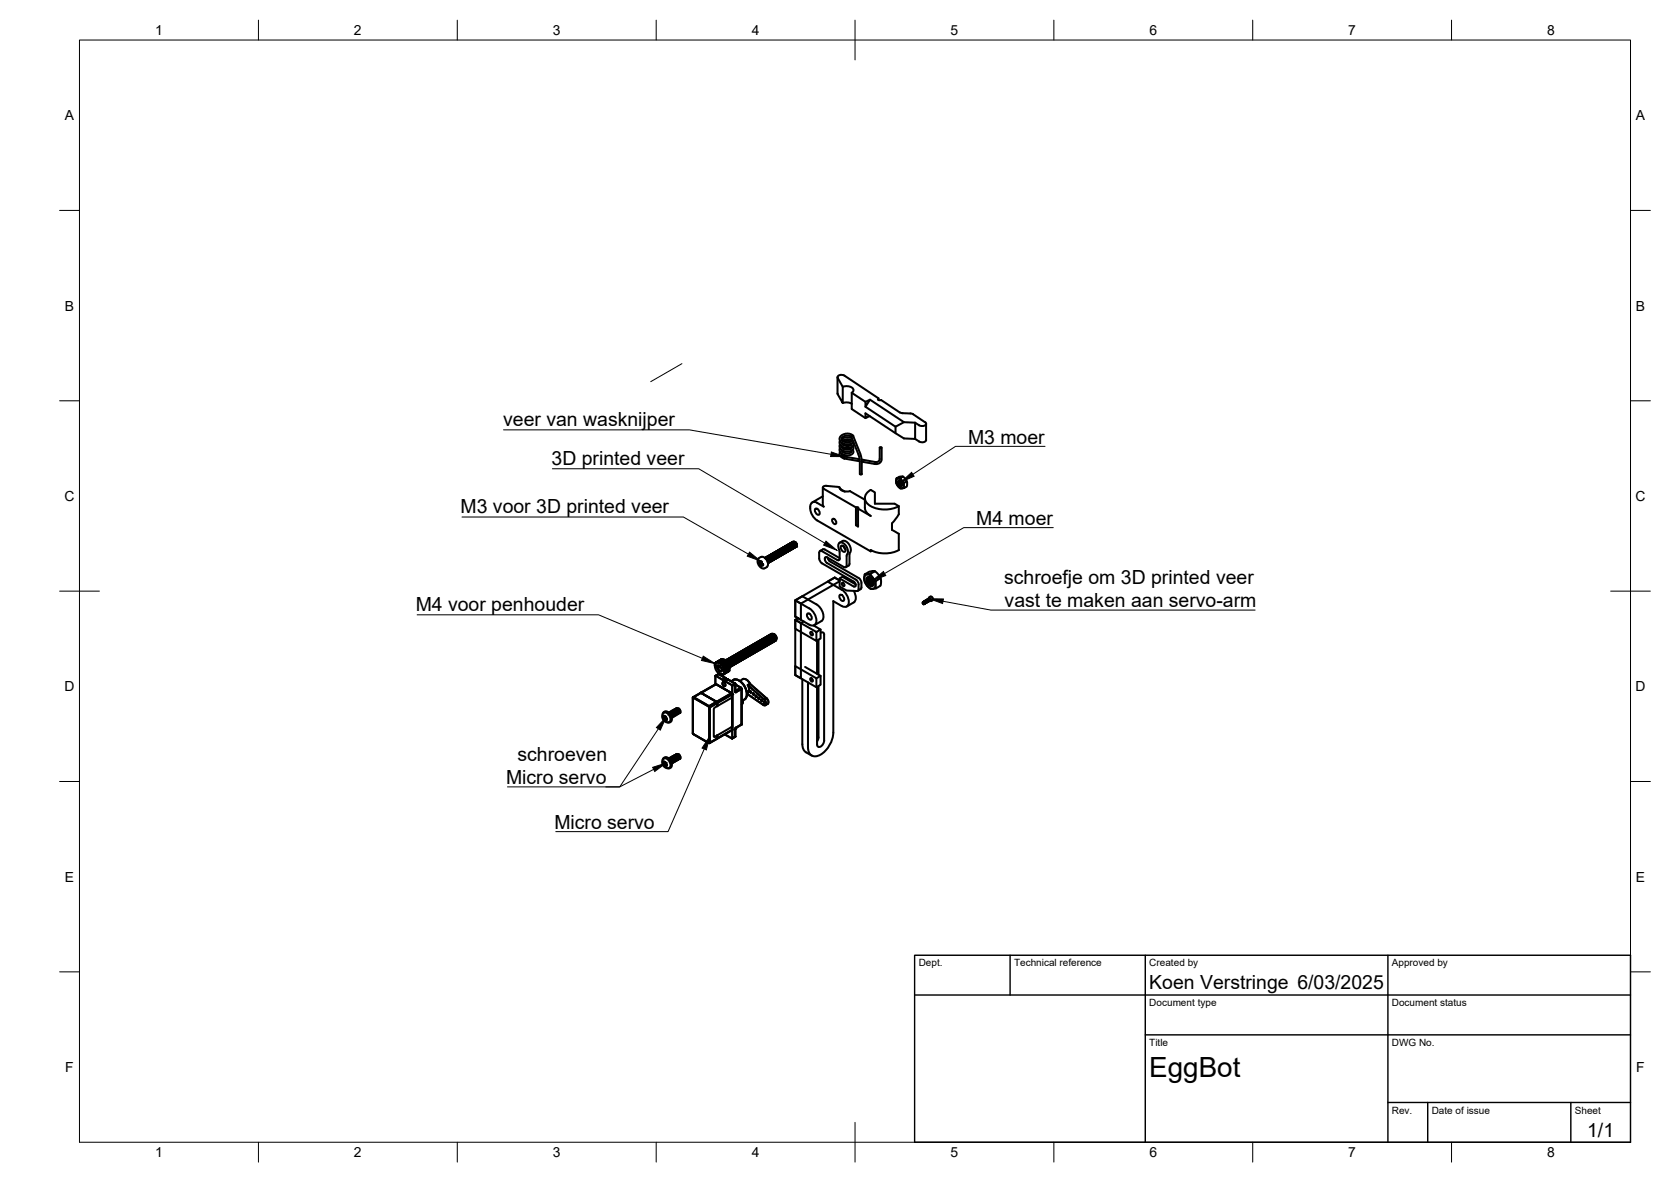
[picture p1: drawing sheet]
<svg xmlns="http://www.w3.org/2000/svg" width="420mm" height="297mm" viewBox="0 0 420 297" stroke-linecap="round" stroke-linejoin="round" font-family="sans-serif">
<!-- layer: Visible -->
<g fill="none" stroke="#000" stroke-width=".51">
<path d="M210.6 94.8v4.2l1.3 2.3v-4.1M211.9 97.2l-1.3-2.2a1.02 1.02 0 0 1 1.8-.6l8.5 5.7v.4M211.9 97.2l1.4-.1a.93 .93 0 0 1 1.1 .4 .93 .93 0 0 1-.2 1.2M214.2 98.7l3.4 2.3 1.2-.6 8.5 5.7 2.8 .1 1 .7M214.2 98.7v4.1l3.4 2.3M211.2 113.5l-.1 .6 .2 .5 1 .6M211.2 112.6a1.62 1.62 0 0 0 2.1 1.8l.7-.1 .5-.4 .1-.5-.2-.3M211.2 111.7a1.6 1.6 0 0 0 2.1 1.8l.6-.1 .6-.4 .1-.5-.2-.4M211.2 110.8a1.68 1.68 0 0 0 2.3 1.8l1-.5 .1-.5-.2-.4M211.6 111.2l.2 .5 1.1 .4 1.1-.2 .1-.2-.1-.2M211.6 114l.1 .3 .7 .5 3.7 .6M211.6 112.1l.3 .6 1 .3 1-.2 .2-.2-.1-.2"/>
<path d="M211.6 113.1l.2 .4 1.1 .4 1.1-.2 .1-.2-.1-.1M211.6 111.2v.1M211.9 101.3l1-.2 1.3 .4M212.1 111.5l-.3 .2M212.1 112.4l-.3 .2M212.1 113.4l-.3 .1M212.1 112.8l.8-.2 1.1 .2M212.1 111l.9-.2 1 .2M212.3 115.2l3.9 .7M212.3 115.2v-.4v.4M214 111.9l-1.1-.2-.8 .2M214.1 109.8l-.6-.3h-.8l-.7 .2-.4 .5 .1 .4 .5 .4 .7 .2 1-.2 .2-.3-.7-.3h-.7l-.9 .4"/>
<path d="M214.2 110.2l-1.3-.3-1.3 .4M214.5 111l-.5 .5-1.4 .1-1.1-.4-.3-.4-.1-.6 .5-.8 1-.4h1.1l.8 .6-.3-.1-.1 .3 2 5.2 .1 4.1M214.5 109.6l2.1 5.5 .1 4-.2 .2-.3-.2M217.6 102.2l7.6 5 2.1-1.1M218.7 104.5l-1.1 .6v-1.2l9.7 6.3 2.8 .1v-4.1M218.8 100.4l-1.2 1.8v-1.2M220.9 100.1l-.1 .1v.3h.7M221.2 112.5v2.9l-.3 .5-.7 .2-3.6-.6M221.3 112.4l.4 .1-.4 .1zM221.6 100.5l4.8 3.2 3.2 .4M221.7 112.5v3l-.6 .9-1 .2-3.4-.6M225.2 107.2v1.7"/>
<path d="M227 119.7l-.9 .1-.7 .4 1-.1M229.6 104.1l3 2M230.1 110.3l1 .6M232.6 106.1l.3 .4a1.25 1.25 0 0 1-1.8 .4M232.9 106.5v4.1M232.9 110.6a1.21 1.21 0 0 1-1.8 .4M192.8 139.9h.4l.5 .6 .1 .4-.1 .3M192.8 139.9h.1M192.9 139.9l.3-.1 .6 .4 .2 .7-.3 .2M193 139.8h.4l.4 .4 .2 .5-.1 .4M193.1 139.8l.4-.1 .4 .3 .2 .6-.2 .4M193.2 139.7h.1"/>
<path d="M193.2 139.7h.3l.5 .4 .2 .4-.2 .5M193.3 139.7l.4-.1 .5 .4 .1 .6-.2 .3M193.4 139.6h.1M193.4 139.6l.4 .1 .4 .5 .2 .4-.2 .3M193.5 139.6l.4-.1 .4 .4 .2 .5-.2 .4M193.5 139.5h.5l.3 .4 .2 .5-.1 .4M193.6 139.5l.4-.1 .4 .3 .3 .6-.2 .4M193.7 139.4h.4l.4 .4 .2 .4-.1 .5M193.8 139.4l.4-.1 .5 .5 .2 .5-.3 .3M193.9 140l.2 .4M193.9 139.3h.3l.4 .2 .3 .6-.2 .5M194 139.3l.4-.1 .4 .3 .2 .6-.2 .4"/>
<path d="M194 139.9l.3 .4M194.1 139.2h.1M194.1 139.2h.3l.4 .3 .3 .6-.2 .4M194.2 139.2l.3-.1 .5 .3 .2 .5-.2 .5M194.2 139.7l.3 .5M194.2 139.1h.1M194.2 139.1l.5 .1 .4 .4 .1 .6-.1 .2M194.3 139.1l.5-.1 .4 .4 .2 .6-.2 .3M194.4 139.6l.2 .5M194.4 139h.4l.4 .3 .2 .6-.1 .4M194.5 139l.5-.1 .3 .4 .3 .4-.3 .5M194.6 139.5l.2 .5"/>
<path d="M194.6 138.9h.4l.4 .3 .2 .6-.1 .4M194.6 138.9h.1M194.7 138.9l.3-.1 .5 .3 .2 .5-.2 .5M194.7 139.5l.3 .4M194.8 138.8h.4l.4 .5 .1 .3-.1 .4M194.9 138.8l.3-.1 .5 .4 .2 .6-.2 .3M194.9 139.3l.3 .5M194.9 138.7h.4l.5 .5 .1 .5-.1 .3M195.1 138.7l.3-.1 .5 .3 .2 .5-.2 .5M195.1 139.2l.3 .5M195.1 138.6h.1M195.1 138.6h.5l.4 .5 .1 .5-.1 .3"/>
<path d="M195.2 138.6l.4-.1 .4 .3 .3 .5-.1 .4-.2 .1M195.3 139.1l.2 .5M195.3 138.5h.1M195.3 138.5h.5l.4 .5 .1 .5-.1 .2M195.4 138.5l.5-.1 .4 .4 .1 .6-.2 .3M195.5 139l.2 .5M195.5 138.4h.4l.4 .3 .2 .5-.2 .5M195.5 138.4h.1M195.6 138.4l.3-.1 .5 .3 .2 .5-.2 .5M195.6 138.9l.3 .5M195.6 138.3h.5l.4 .4 .1 .5-.1 .3M195.7 138.3l.5-.1 .3 .3 .3 .6-.2 .4"/>
<path d="M195.8 138.8l.3 .5M195.8 138.2h.3l.4 .2 .3 .7-.1 .3M195.9 138.2l.3-.1 .6 .4 .2 .7-.3 .2M196 138.7l.2 .5M196 138.1h.1M196 138.1h.4l.4 .4 .2 .4-.2 .4M196.1 138.1l.4-.1 .4 .3 .2 .5-.2 .5M196.1 139.7h.1M196.2 138.6l.2 .5M196.2 138h.1M196.2 138h.4l.4 .4 .2 .4-.2 .4M196.3 138l.4-.1 .5 .4 .1 .6-.2 .3"/>
<path d="M196.3 138.5l.3 .5M196.4 137.9h.1M196.4 137.9h.4l.5 .5 .1 .5-.2 .2M196.5 137.8h.4l.4 .3 .2 .5-.2 .5M196.5 138.4l.3 .5M196.5 139.5v.1M196.5 137.8h.5l.3 .3 .2 .5-.1 .4M196.6 137.7h.4l.4 .3 .3 .5-.2 .5M196.7 138.3l.3 .5M196.7 139.4v.1M196.7 137.7h.4l.4 .4 .2 .4-.1 .4M196.8 137.7l.4-.1 .5 .4 .2 .6-.3 .3"/>
<path d="M196.9 138.2l.2 .5M196.9 137.6h.4l.5 .5 .1 .4-.2 .3M197 137.5h.4l.4 .3 .2 .6-.2 .4M197 138.1l.3 .5M197.1 137.5h.1M197.1 137.5h.4l.4 .4 .2 .4-.2 .4M197.2 137.4h.3l.5 .3 .2 .5-.2 .5M197.2 139.1h.1M197.2 138l.3 .5M197.2 137.4h.1M197.3 137.4l.2-.1 .5 .4 .2 .5-.1 .4M197.3 137.3h.5l.4 .4 .2 .6-.2 .3"/>
<path d="M197.4 137.9l.3 .5M197.4 139v.1M197.4 137.3l.6 .1 .3 .4 .1 .5-.1 .2M197.4 137.3h.1M197.5 137.2h.5l.4 .3 .2 .5-.2 .5M197.6 137.8l.2 .5M197.6 138.9h-.1M197.6 137.2h.4l.4 .3 .2 .5-.1 .4M197.7 137.1l.3-.1 .5 .4 .2 .5-.2 .5M197.7 137.7l.3 .5M197.8 137.1l.3-.1 .4 .3 .3 .6-.2 .4M197.9 137l.3-.1 .5 .5 .2 .6-.2 .2"/>
<path d="M197.9 137.6l.3 .5M198 137h.4l.4 .5 .1 .5-.1 .2M198 137h.1M198.1 136.9l.3-.1 .5 .4 .2 .5-.2 .5M198.1 138.6h.1M198.1 137.5l.3 .5M198.1 136.9h.1M198.1 136.9h.5l.4 .4 .1 .6-.1 .2M198.2 136.8l.4-.1 .4 .3 .3 .7-.2 .4M198.3 137.4l.2 .5M198.3 138.5h-.1M198.3 136.8h.1"/>
<path d="M198.3 136.8h.5l.4 .5 .1 .4-.1 .3M198.4 136.7h.5l.4 .4 .2 .6-.3 .3M198.5 137.3l.2 .5M198.5 138.4h-.1M198.5 136.7h.4l.4 .3 .2 .5-.2 .4M198.6 136.6l.3-.1 .5 .3 .2 .6-.2 .4M198.6 137.2l.3 .5M198.6 136.6h.5l.4 .4 .1 .4-.1 .4M198.8 136.5l.4-.1 .3 .3 .3 .7-.2 .3M198.8 137.1l.3 .4M198.8 136.5h.4l.5 .5 .1 .4-.1 .3M198.9 136.4l.3-.1 .6 .4 .2 .7-.3 .2"/>
<path d="M199 137l.2 .4M199 136.4h.1M199 136.4l.4-.1 .4 .5 .2 .4-.1 .4M199.1 136.3l.4-.1 .4 .4 .3 .5-.3 .4M199.1 138h.1M199.2 136.9l.2 .5M199.2 136.3h.1M199.2 136.3h.4l.3 .2 .3 .5-.2 .5M199.3 136.2l.3-.1 .4 .3 .3 .7-.1 .3M199.3 136.8l.3 .5M199.3 137.9h.1M199.4 136.2h.1"/>
<path d="M199.5 136.7l.3 .4M199.6 136.1l.5 .3 .3 .7-.4-.8-.6-.1M199.7 136.6l.3 .4M199.9 136.5l.2 .4M199.9 136.2l.5 .7M200 137.5h.1M200 136.4l.3 .4M200.2 137.4h-.1M200.4 136.9v.1M200.4 137.1l-.2 .3M205.1 127.8a1.02 1.02 0 0 1 .8 1.5 1.02 1.02 0 0 1-.8-1.5zM205.5 126.4l1.6 .9"/>
<path d="M205.5 126.4a1.15 1.15 0 0 0-1.4 0 1.15 1.15 0 0 0-.4 1.3 3.9 3.9 0 0 0 1.8 3.1l13.4 7.8 .3-.2M206.2 138.5l1-.5 3.9 2.3M206.7 138.5l3.9 2.3h.3l.2-.4M206.7 138.5l-.3-.1-.4 .2a3.9 3.9 0 0 0 .2 2.4l.5 .6 8 4.6 .3 .3a.58 .58 0 0 1-.1 1l-3.8-2.1M206.9 122.5v4.5l.2 .3M206.9 124.7l-2.7 1.6M209.3 130.5a.76 .76 0 0 1 .8 .3 .76 .76 0 0 1-.1 .9l-.6-.4zM211.1 122.6l-.3-.2-3-.3-.6 .1-.3 .3 .2 .3 8.1 4.7v4.5l.6 .3v-4.5M211.1 136.4l.7-.4a2.1 2.1 0 0 1 2.1 2.6l-.3 .7v2.6l-.9 .6M211.1 138.7v1.7M211.1 122.5a1.92 1.92 0 0 0 2.6 .9M211.1 138.7l-.1-.6a1 1 0 0 1-.3-1.2 1 1 0 0 1 1.1-.5 2.33 2.33 0 0 1 1.1 3.3"/>
<path d="M211.2 122.8l1.2 .7M211.6 137.1a1.02 1.02 0 0 1 .8 1.6 1.02 1.02 0 0 1-.8-1.6zM212.1 137.2l.5 .9M212.9 139.7v2.4M213.7 123.4l3.8 2.2M215.2 127.5h.5v.3M215.2 132h.5M217.5 125.2v2.4a2.42 2.42 0 0 0 1.4 2.1l-3.1-1.9M225.4 120.2l-.1 1 .4 .9a1.13 1.13 0 0 0 1.6 .5l.7-.3v-1.3M225.4 120.4a1.16 1.16 0 0 1 1.7 1 .8 .8 0 0 1-.1 1.3 .8 .8 0 0 1-1.2-.5l-.5-1zM225.8 120.9a.79 .79 0 0 1 .9 .4 .79 .79 0 0 1-.1 .9l-.7-.5zM225.9 121.3l.5 .8"/>
<path d="M226 127.2a7.5 7.5 0 0 1-7.7-.5 2.07 2.07 0 0 1 .6-3.6l1.1 .6v2.9h4.9l1.1 .6a3.5 3.5 0 0 1-.8 3.2l-.9 1.1v1.7l1.7 .9v4.1a7.8 7.8 0 0 1-7.1 0v.4M226.1 120.8l.2 .1M226.1 121.3l.3 .5M226.2 120.9l-.1 .3 .2 .5a.28 .28 0 0 0 .2 .2 .28 .28 0 0 0 .3-.1l-.1 .3h-.3l-.5-.8a.3 .3 0 0 1 .1-.3 .3 .3 0 0 1 .3-.1M226.2 120.9l-.1 .3 .2 .4 .4 .3M226.3 120.9l.1 .6 .4 .3-.4-.3zM226.3 121.2l.3 .5M226.4 120.1l.6-.4 1 1.3-.7 .4zM226.4 121l.4 .7-.3-.7M226.5 121.1l.2 .5M227.3 121.4v1.2M190.9 141.5l.2 .1"/>
<path d="M191 141.3h.1M191 141.6l.1 .1M191.1 141.3l-.2-.1v.3M191.1 141.3h.1M191.1 141.6l.1 .1M191.2 141.3l.3-.1-.6 .3M191.2 141.7v.1M191.2 141.8v.3M191.2 141.3h.1M191.2 141.2h.1M191.2 141.2v.1M191.2 142.1l.3 .2"/>
<path d="M191.5 142.1v.2M191.5 141.4h.1M191.5 142.1h.1M191.5 141.4l.4 .4M191.5 141.1v.3M191.5 142l.3-.3-.6 .4M191.5 141.1l-.3-.1v.2M191.5 142v.1M191.6 142h.1M191.6 142h-.1M191.7 142l.2 .1M191.9 141.8v.3"/>
<path d="M192.3 140.2h.4l.4 .4 .2 .6-.1 .3-.1-.9zM192.4 140.2h.4l.5 .4 .1 .6-.2 .2M192.5 140.2h.4l.4 .3 .2 .5-.2 .4M192.5 140.3l.4 .4 .2 .7-.1-.5-.5-.5M192.6 140.1l.4-.1 .4 .4 .2 .5-.2 .4M192.7 140h.4l.4 .5 .1 .6-.1 .2M192.7 140h-.1M192.7 140l.4-.1 .4 .3 .3 .7-.2 .3M192.8 140.6l.3 .4M192.9 142.4l.2-.9-.5-1-.9-.6-.8 .3-.4 .7 .2 .9 .8 .9 .6 .2M192.9 142.4l-.8 .4M192.9 159.9h.5l.6 .5 .2 .6-.2 .6"/>
<path d="M192.9 159.9h.1M193 140.5l.2 .4M193 159.9l.6-.1 .6 .5 .2 .9-.3 .3M193.1 140.4l.3 .4M193.1 159.8h.5l.6 .4 .3 .7-.2 .5M193.3 159.7l.5-.1 .6 .5 .3 .9-.3 .3M193.3 140.3l.3 .4M193.4 159.6h.1M193.4 159.6h.5l.5 .5 .3 .7-.2 .5M193.5 140.2l.3 .4M193.5 159.6l.5-.1 .7 .5 .2 .9-.3 .3M193.6 159.5h.6l.5 .5 .3 .6-.2 .5"/>
<path d="M193.7 140.1l.3 .4M193.7 141.2h.1M193.8 159.4l.5-.1 .7 .6 .2 .7-.3 .4M193.9 141.1h-.1M193.9 159.3h.4l.6 .4 .3 .8-.2 .5M194.2 140.9h.1M194.2 159.3l.7 .3 .3 1M194.3 159.9l.4 .6M194.6 159.8l.3 .6M194.6 140.7h-.1M194.6 159.3l.5 .5 .2 .5M194.7 140.6h.1"/>
<path d="M194.8 159.6l.4 .7M194.9 140.5h.1M195.2 140.3h.1M195.5 140.2h-.1M195.6 140v.1M200 155.8l1.4 .8v13.9l-1.4-.8v-13.9l.7-.5zM200 155.8l5.3 3v2.3l-5.3-3.1zM202.1 156.2l-.7 .4M203.1 154.2a1.02 1.02 0 0 1 .8 1.5 1.02 1.02 0 0 1-.8-1.5zM203.5 152.9l-3.5-2v4l3.5 2.1M203.5 152.9a3.4 3.4 0 0 1 1.5 4 1.09 1.09 0 0 1-1.5 .1M203.8 158.9l.4 .1 .2 .6-.5-.1z"/>
<path d="M204.6 157.2l1.7 1-1 .6M206.3 158.2v2.3l-1 .6M206.3 159l.7-.1 .2 .6v26.6l-.3 1a.86 .86 0 0 1-1.4 .4l-.1-14.9M206.5 156.1l-1.7 1M207.9 141.5l7.3 4.1 .5 .6 .2 .7M207.9 141.5l-.5-.9 .1-.5 .2-.1 4.5 2.5h.5l.2-.4M208.1 140.1l.2 .6 .4 .4 7.5 4.4a2.44 2.44 0 0 1 .4 2.3l-.2 .3M209.9 145.1l-9.9 5.8v4l1.4 .9v-4.1l-1.4-.8 1.7-1.1 3.6 2.1a3.4 3.4 0 0 1 1.5 4l-.3 .2M209.9 145.1l-1.8 1.1 3.5 2M209.9 145.1l1.2 .8M211.1 146.1l-9.7 5.6M211.2 149.5a1.02 1.02 0 0 1 .9 1.5 1.02 1.02 0 0 1-.9-1.5z"/>
<path d="M211.7 148.2a3.4 3.4 0 0 1 1.5 4 1.12 1.12 0 0 1-1.6 .1l-2.1-1.2v33a6.4 6.4 0 0 1-4.4 6 1.88 1.88 0 0 1-1.9-2.3v-16.3M211.7 146.5l.5 .1 .1 .7-.5-.2zM214.7 148.5a2.37 2.37 0 0 1 0 2.9l-1.8 1M215.1 146.9l-3.3-2-.7 .5v2l1.8 1 2.6 .1 .4-.2v-.3M215.9 146.9v1.1M216.4 148.1l-.7 .4M217.4 144.3l1.3-.7 1.3-.1-1.2 .7zM217.4 144.3v1.7l.7 1.3 .7 .7 1.5-.1M217.5 144.6a1.25 1.25 0 0 1 1.9 .5 2.08 2.08 0 0 1 .3 2.8 2.25 2.25 0 0 1-2.4-2.2zM218 145.7l.4 1 .6 .5M218.1 145a1.48 1.48 0 0 1 1.3 2.3 1.48 1.48 0 0 1-1.3-2.3zM218.4 145.9l.4 .8"/>
<path d="M218.7 145.8l.4 .7M218.7 145.1l.1 1 .7 .7M218.8 145.2l-.4-.1-.3 .3 .1 1 .9 .8 .4-.1 .1-.4M218.9 145.3l.2 .8 .5 .5-.1 .2M218.9 145.3l.3 .9 .4 .3-.1 .3M219 145.6l.4 .8M219.4 145.8v.1M219.5 146.8l-.3 .1-.6-.4-.3-.7 .2-.7-.1 .6 .2 .7 .4 .4 .4 .1M220 143.5l.7 .7 .7 1.1-1.1 .7-.8-.7-.7-1.1M221.4 145.3l.2 .9-.2 1-1.1 .7-.2-.7 .2-1.2M232.1 151.3l.4 .2v.2M232.1 151.4h.2l.1 .3"/>
<path d="M232.1 151.4l.3 .3M232.1 151.4h.1M232.1 151.4l-.1 .2 .3 .2M232.2 151.2l.4 .1 .1 .3h-.2M232.3 151.2l.3 .1 .1 .3M232.3 151.3l.3 .2-.3-.2M232.3 151.2h.1M232.3 151.8v.1M232.3 151.7h.2v-.2l-.4-.2-.1 .3 .3 .2M232.3 151.7l-.2-.3 .2 .4M232.3 151.8h.1M232.3 151.7h.1"/>
<path d="M232.4 151.7l-.1 .1M232.4 151.1h.3l.2 .4h-.2M232.5 151.1l.3 .1v.3M232.5 151.1h-.1M232.5 151.2l.3 .3zM232.5 151.7v.1M232.6 151l.3 .1 .1 .3h-.1M232.6 151l.3 .1 .1 .3M232.6 151.1l.4 .2zM232.7 151.6h-.1M232.7 150.9l.2-.1 .2 .2 .1 .3h-.1M232.8 150.9l.4 .1v.3"/>
<path d="M232.8 151l.3 .2zM232.9 150.8h.4v.4M232.9 151.3v.1M233 150.8l.3 .1 .1 .3M233 150.9l.3 .2zM233 151.4h.1M233.1 151.3h.1M233.1 150.7l.2-.1 .2 .2 .1 .3h-.2M233.2 150.7h.1M233.2 150.7l.3 .1 .1 .3M233.2 150.8h.2l.1 .3M233.2 151.3h.1"/>
<path d="M233.2 150.8l.2 .3M233.3 150.6h.3l.2 .4-.2-.1M233.3 150.5h.1M233.4 150.5l.3 .2v.3M233.4 150.7l.2 .1v.1M233.4 150.7l.2 .2M233.4 151.1h.1M233.5 150.4h.1M233.5 150.4l.3 .1M233.5 150.4l.1-.3 .4-.2 .5 .3v.7l-.4 .2-.3-.2M233.6 150.5l.3 .3M233.6 150.6l.2 .2"/>
<path d="M233.7 150.4l.2 .2v.2M233.7 151h.1M233.7 150.4h.1M233.8 150.5v.3M233.8 150.5h-.4M233.8 150.8v.1M233.9 150.8h-.1M234 150.8h-.1M166.6 179.4l.3-.4 .5-.3 .7 .3 .5 .6 .3 .7v.8l-.5 .5-.5-.1M166.7 179.3a.81 .81 0 0 1 1.4 .2l.4 .8a.78 .78 0 0 1 .1 .8 .78 .78 0 0 1-.8 .4l-.7-.3-.5-.6-.1-.8zM166.8 179.9a.72 .72 0 0 1 .7 .4 .72 .72 0 0 1-.1 .8 .87 .87 0 0 1-.6-1.2zM166.9 179.9l.7 .5 .1 .4-.3 .4-.2-.3h-.3v-.4l-.2-.2z"/>
<path d="M167.1 180l-.2 .1M168.4 179.1l.5-.3 .5 .4 .3 .7-.2 .1-.3-.1M168.5 179.4l.3 .3v.4M168.6 178.8h.4l.5 .4 .2 .5-.2 .3M168.6 178.8h.1M168.6 179.6l.2 .4M168.7 179.1l.5 .3 .2 .3-.2 .1M168.7 179.2l.5 .3v.3M168.9 178.8l.2-.3 .7 .3 .3 .7-.1 .3-.3-.2M169 178.6l.5-.1 .4 .3 .3 .6-.2 .3M169.1 178.9l.6 .1 .2 .4-.2 .1M169.2 178.9l.4 .2 .1 .4"/>
<path d="M169.3 178.5l.5-.2 .5 .3 .3 .7-.1 .2-.3-.1M169.5 178.3h.4l.4 .2 .3 .6-.1 .4M169.6 178.6l.6 .2 .1 .3-.1 .2M169.7 178.6l.4 .2 .1 .5M169.7 179.5v.1M169.8 178.2l.4-.2 .6 .3 .3 .8h-.5M170 178h.4l.5 .3 .2 .4-.1 .5M170.1 178.3l.6 .2 .1 .4-.2 .1M170.1 178.4l.5 .2 .1 .4M170.2 179.3h-.1M170.6 178.1h.2M170.7 179h-.1"/>
<path d="M170.8 178.1l.2 .5M171 179.2h.1M174.2 175.3v.1M174.2 175.4v8.9M174.3 175.2h.1M174.3 175.2l-.1 9M174.3 175.3l3.9 2.3M174.3 175.3l-.1 .1M174.4 175.2l1.9-1.1 3.8 2.3-1.8 1zM174.4 175.2l3.9 2.2M174.4 175.2l-.1 .1M176.1 174.1l-1.8 1.1"/>
<path d="M176.2 174.1h.1M176.3 174.1l3.8-2.2 3.9 2.3-3.8 2.2zM176.3 174.1l3.9 2.3M178.2 177.6l.1 .2M178.3 177.5l.2 .2M178.3 177.4l-.1 .2M178.3 177.8v8.9M178.3 177.7h.2M178.5 177.8v8.9M179.6 177.9l4.2-2.4h.2v7l-4.3 2.7-.2-.1zM179.7 167.1h.1M179.7 167.1v.1"/>
<path d="M179.7 167.1l.1 .6 .4 .9 .4 .5 .7 .4M179.8 166.9v.1M179.8 167h.1M179.8 166.9h.1M179.8 166.8v.1M179.8 166.8h.1M179.8 166.8l-.1 .3M179.9 166.7h.1M179.9 169.9v2M179.9 166.6v.1M180 169.8l1.7 1M180 166.6h.1"/>
<path d="M180 166.5v.1M180 166.5h.1M180 166.5l-.1 .2M180.1 166.5h.1M180.1 166.5h-.1M180.1 171.9l3.9 2.3-3.8 2.2M180.1 171.9l-5.7 3.3M180.1 171.9l-4 2.2M180.1 166.4l-.1 .1M180.1 166.4h.1M180.1 176.4l-1.8 1M180.2 176.4l.1 .3"/>
<path d="M180.2 166.4h.1M180.3 166.4h-.1M180.3 166.4h.1M180.3 176.7l-1.8 1.1v8.9l1.8-1.1v-.8M180.3 176.7l-1.8 1.1M180.4 166.4h.1M180.4 166.3v.1M180.5 166.3l-.1 .1M180.5 167.2a1.06 1.06 0 0 1 .9 1.6 1.06 1.06 0 0 1-.9-1.6zM180.5 166.4h.1M180.5 166.3v.1M180.6 166.4h.1"/>
<path d="M180.7 169.4l-.7 .4M180.7 169.4h.1M180.7 166.4h.1M180.7 169.4l1.8 1M180.8 166.4v.1M180.8 166.4h.1M180.9 166.5h.1M180.9 167.3l-.1-.1a.37 .37 0 0 0-.4 .2 .37 .37 0 0 0 .1 .4l-.1 .2 .3 .3a.42 .42 0 0 0 .4 .3 .42 .42 0 0 0 .5-.3M181 166.5h.1M181.1 166.6h.1M181.1 169.4h.1M181.1 167.4v.2l.4 .6"/>
<path d="M181.1 167.6l-.7 .4M181.1 165.8h.1M181.1 169.5h.1M181.1 166.7h.1M181.1 165.8l-1 .6M181.2 169.5h.1M181.2 166.6h-.1M181.2 165.8l-1 .6M181.2 165.8h-.1M181.2 166.6v.1M181.2 165.8h.1M181.3 165.8h-.1"/>
<path d="M181.3 169.5h.1M181.3 166.7h.1M181.3 165.8h.1M181.3 166.8h.1M181.4 166.8l-.1 .1M181.4 165.8h-.1M181.4 169.5h-.1M181.4 166.8h.1M181.4 165.8l.4-.2 .5 .2 .9 .9 .3 1.4-.4 .6M181.4 165.8h.1M181.4 165.8l-1.2 .6M181.4 169.5v.1"/>
<path d="M181.4 169.6h.1M181.4 166.9h.1M181.4 169.5h.1M181.5 169.6h.1M181.5 165.8l-1.1 .6M181.5 169.5h.1M181.5 165.7h.1M181.5 167h.1M181.5 167v.1M181.5 165.8l-1 .6M181.5 168.3l-.5 .4M181.6 165.7h-.1"/>
<path d="M181.6 165.8h.1M181.6 167h.1M181.6 169.6h.1M181.6 167.1h.1M181.6 165.8l-1 .6M181.6 169.5h.1M181.7 165.8h-.1M181.7 169.5h.1M181.7 165.8l-1.1 .6M181.7 165.8l.2 .1M181.7 167.2h.1M181.7 165.8h.1"/>
<path d="M181.7 165.8l-1 .6M181.7 170.8l.1 .2M181.8 169.5l-.2 .1M181.8 167.3l-.1 .1M181.8 165.8h.1M181.8 167.4h-.1M181.8 167.3h.1M181.8 169.5h.1M181.8 171v.5M181.8 167.3v.1M181.8 171.5a.51 .51 0 0 0-.1 .6 .51 .51 0 0 0 .7 .2l-.2-.6M181.8 167.5h.1"/>
<path d="M181.8 165.8l-1 .6M181.8 169.4v.1M181.8 167.4v.1M181.9 165.8h-.1M181.9 167.4h-.1M181.9 169.4h.1M181.9 167.4v.1M181.9 167.6h.1M181.9 165.9h.1M181.9 165.9l-1 .6M181.9 167.5h.1M181.9 167.7h.1"/>
<path d="M182 165.9h-.1M182 169.4h-.1M182 167.7h.1M182 165.9l-1.1 .6M182 169.4h.1M182 167.8h.1M182 169.3h.1M182 165.9h.1M182 165.9l-1 .6M182.1 167.9v.1M182.1 167.8h-.1M182.1 169.2v.1"/>
<path d="M182.1 169.1h.1M182.1 168.1h.1M182.1 166h.1M182.1 168v.1M182.1 166l-1 .6M182.1 167.9h.1M182.1 169.2h.1M182.1 168h.1M182.1 168.2h.1M182.2 166h-.1M182.2 169h.1M182.2 168.9h.1"/>
<path d="M182.2 168.8h.1M182.2 168.5h.1M182.2 168.3h.1M182.2 168.7h.1M182.2 168.4h.1M182.2 169.1h-.1M182.2 168.2h.1M182.2 166l-1 .6M182.2 166h.1M182.2 168.5v.1M182.2 166v.1M182.2 168.8v.1"/>
<path d="M182.2 171.2v.5M182.2 166.1l-1 .6M182.2 168.6h.1M182.3 171.2l.7-.4 1.8 1-.7 .4zM182.3 171.2l1.8 1M182.3 166.1l-1 .6M182.3 166.1h.1M182.3 171.2h-.1M182.4 166.2l-1 .6M182.4 166.2h.1M182.5 170.4l-1.8-1-.7 .4 1.7 1 .8-.4-.8 .4M182.5 170.4v.1"/>
<path d="M182.5 166.3h.1M182.5 166.3l-1.1 .6M182.5 166.3l-1 .6M182.5 170.4h.1M182.5 170.4l.1 .1M182.5 170.5l-.7 .5v.5l.4-.3M182.5 170.5l-.7 .5M182.6 171h.1M182.6 170.5h-.1M182.6 170.5l-.1 .5M182.6 166.4l-1.1 .6M182.6 166.4l-1 .6"/>
<path d="M182.6 166.4h.1M182.6 166.5h.1M182.6 165.9l.5-.2 .8 .7 .1 .8-.3 .3M182.6 166.5l-1 .6M182.7 166.5l-1 .6M182.7 166.6h.1M182.7 166.6l-1 .6M182.8 165.8h.5l.6 .5 .2 .7-.2 .4M182.8 166.6l-1.1 .6M182.8 166.7l-1 .6M182.8 166.7h.1M182.8 166.7l-1 .7"/>
<path d="M182.9 170.8l-.3-.1 .2 .1M182.9 166.8l-1.1 .6M182.9 166.8h.1M182.9 165.7l.5-.1 .6 .5 .3 .9-.3 .3M182.9 168.9h.1M182.9 166.8v.1M182.9 168.8l-1.1 .7M182.9 166.9h.1M182.9 166.9l-1 .6M183 166.9h-.1M183 168.8h-.1M183 167l-1.1 .6"/>
<path d="M183 168.8h.1M183 167h.1M183 165.6h.5l.5 .4 .3 .7-.2 .6M183 170.7l-1.2 .8M183 170.8h.1M183 167.1h.1M183 167.1l-1 .6M183 170.8l-.7 .4M183 170.8l1.8 1M183 168.8l-1.1 .6M183 168.7l-1 .6M183 167.2l-.9 .6"/>
<path d="M183.1 170.7l1.7 1.1M183.1 167.2h.1M183.1 168.7l-.1 .1M183.1 168.7h.1M183.1 168.6l-1 .7M183.1 168.7l-1 .6M183.1 167.4l-1 .6M183.1 167.3l-1 .6M183.1 168.6v.1M183.1 168.6h.1M183.1 167.3v.1M183.1 165.6l.6-.1 .6 .5 .3 .8-.4 .4"/>
<path d="M183.2 167.4v.1M183.2 168.6l-1.1 .5M183.2 167.5l-1.1 .6M183.2 167.5l-1.1 .5M183.2 167.4h.1M183.2 168.6l-1.1 .6M183.2 168.5h.1M183.2 166.4l.3 .6M183.2 167.5h.1M183.2 168.5l-1 .6M183.2 167.6l-1 .6M183.2 167.6h.1"/>
<path d="M183.2 168.5l-.1 .1M183.2 168.4h.1M183.2 167.7h.1M183.2 168.4l-1 .6M183.2 167.7l-1 .6M183.2 168.4v.1M183.2 167.7l.1 .1M183.2 167.8h.1M183.2 165.5h.5l.6 .5 .3 .6-.2 .6M183.2 168.3l-1 .6M183.2 167.9l-1 .6M183.2 167.8l-1 .6"/>
<path d="M183.2 168.3h.1M183.2 168.2l-1 .6M183.2 168l-1 .7M183.2 168l-1 .6M183.2 168.3v.1M183.3 167.9h.1M183.3 168h.1M183.3 168.1h.1M183.3 168.3h-.1M183.3 168.2l-.1 .1M183.3 168.1h-.1M183.3 167.8l-.1 .1"/>
<path d="M183.3 167.9v.1M183.3 168v.1M183.3 168v.2M183.4 165.4l.6-.1 .5 .5 .3 1-.3 .3M183.4 166.2l.4 .6M183.5 165.4l.5-.1 .5 .5 .3 .7-.2 .5M183.6 167.6l.2-.5-.2-.7-.5-.5h-.6l.6 .1 .5 .5 .2 .7-.3 .4-.1-.9-.8-.7 .8 .7 .1 .9M183.6 165.3l.5-.1 .7 .6 .2 .8-.3 .3M183.7 166.1l.3 .6M183.8 165.2l.6 .1 .5 .5 .2 .8-.2 .3M183.8 165.2h-.1M183.9 165.1l.5-.1 .7 .6 .2 .8-.3 .4"/>
<path d="M183.9 165.9l.4 .6M184 174.2l.1 .3M184 165h.4l.7 .6 .2 .6-.2 .5M184 165v.1M184.1 172.2v.1M184.1 172.3v13.3M184.1 165l.6-.1 .6 .5 .2 .9-.3 .3M184.2 165.8l.3 .6M184.2 164.9h.5l.6 .4 .3 .8-.2 .5M184.4 170.9a2.49 2.49 0 0 1 2.8 1.6 2.49 2.49 0 0 1 0 3.3M184.4 170.9a2.73 2.73 0 0 1 3.1 2.1l.3 1.3a1.47 1.47 0 0 1-.6 1.5M184.4 164.9l.5-.2 .6 .5 .3 .7-.1 .4-.2 .2"/>
<path d="M184.4 170.9l-.6 .3M184.4 165.7l.4 .6M184.5 164.8h.1M184.5 164.8h.5l.5 .4 .3 .8-.2 .4M184.6 164.7l.5-.1 .6 .4 .3 .8-.3 .5M184.6 167h.1M184.7 165.5l.3 .6M184.8 164.6l.5 .1 .5 .4 .3 .6-.3 .6M184.8 164.6h-.1M184.8 171.8l-.7 .4M184.8 171.8l.1 .1M184.9 171.8v.1"/>
<path d="M184.9 171.8h-.1M184.9 173.8l.1 .2-.1-.2M184.9 164.6l.5-.1 .7 .5 .2 .9-.3 .3M184.9 171.9l-.8 .4M184.9 172l1.4 .8-1.4 .8 1.4-.8zM184.9 173.8h.1M184.9 172l1.4 .8M184.9 171.9v1.9M184.9 173.7l.1 .3M184.9 173.8l.1 .2 1.5-.8v8.8M184.9 165.4l.4 .6M185 164.5h.4l.6 .4 .3 .7-.2 .5"/>
<path d="M185.1 166.7h.1M185.1 164.4l.6-.1 .6 .6 .2 .8-.3 .4M185.1 165.2l.4 .6M185.3 164.3h.4l.6 .5 .3 .8-.2 .4M185.3 164.3h-.1M185.4 164.3l.5-.1 .6 .5 .3 .7-.3 .5M185.4 166.6h.1M185.4 165.1l.4 .6M185.5 164.2h.5l.5 .5 .3 .6-.2 .6M185.6 164.2l.5-.2 .6 .4 .3 .9-.3 .5M185.7 164.9l.3 .6M185.7 164.1h.6l.5 .5 .2 .6-.2 .5"/>
<path d="M185.9 164l.5-.1 .6 .5 .3 .9-.3 .3M185.9 164.8l.3 .6M186 163.9h.4l.5 .3 .4 .9-.2 .5M186 171.1a1.51 1.51 0 0 1 2.6 .7M186.1 163.9l.5-.1 .7 .5 .2 .8-.3 .4M186.1 164.6l.4 .7M186.2 163.8h.5l.6 .4 .2 .7-.2 .5M186.3 172.8l.2 .3M186.3 172.8h.1M186.4 163.7l.5-.1 .6 .5 .3 .9-.3 .3M186.4 166h.1M186.4 164.5l.4 .6"/>
<path d="M186.5 163.6h.5l.5 .5 .3 .7-.2 .5M186.5 173.1v8.9M186.6 163.6l.5-.1 .7 .5 .2 .9-.3 .3M186.6 164.4l.4 .6M186.7 163.5h.6l.5 .5 .2 .7-.1 .4M186.8 176v.3l-.3 .2 .3-.2zM186.8 176.3h.1M186.8 176.3l-.3 .7 .3-.7M186.8 176v.3M186.9 163.4l.5-.1 .6 .6 .3 .8-.3 .3M186.9 164.2l.3 .6M187 163.4l.4-.1 .6 .5 .3 .8-.2 .4"/>
<path d="M187.1 163.3l.5-.1 .6 .5 .3 .7-.1 .3-.2 .2M187.1 164.1l.4 .6M187.2 163.2h.5l.6 .5 .2 .6-.2 .6M187.2 175.8l-.7 .4M187.3 163.1h.6l.6 .4 .2 1-.3 .3M187.4 163.9l.3 .6M187.5 163.1h.1M187.5 163.1h.5l.6 .5 .2 .6-.2 .5M187.6 163l.5-.1 .6 .4 .3 .8-.1 .4-.2 .1M187.6 163.8l.4 .6M187.7 162.9l.6 .1 .5 .5 .2 .6-.2 .5M187.7 162.9h.1"/>
<path d="M187.8 174.3l4.1 2.8 .5 .1a.95 .95 0 0 0-.2-1.4M187.9 162.9l.5-.1 .6 .5 .3 .8-.3 .4M187.9 165.1h-.1M187.9 163.6l.3 .7M187.9 162.8l.5-.1 .5 .4 .4 .8-.2 .5M188 174.1l-.2 .1M188 172.2l.6-.4 4.1 3.7-.5 .3zM188 172.1l.4 1.1-.1 .6-.3 .3a1.45 1.45 0 0 0 0-2zM188.1 162.7l.5-.1 .7 .6 .2 .7-.3 .4M188.1 165h.1M188.1 163.5l.4 .6M188.2 162.6l.6 .1 .5 .5 .2 .6-.2 .5"/>
<path d="M188.2 162.6h.1M188.3 173.6l-.5 .3M188.3 162.6l.6-.1 .5 .4 .3 .7v.4l-.3 .2M188.4 163.4l.3 .6M188.4 162.5h.1M188.5 162.5h.5l.5 .4 .3 .8-.2 .4M188.6 162.4l.4-.1 .7 .5 .3 .7-.1 .4-.2 .1M188.6 163.2l.4 .6M188.6 173.7l.2 .4zM188.7 173.7l.1 .4zM188.7 162.4h.6l.5 .4 .2 .6-.2 .6M188.7 173.7l-.1 .1"/>
<path d="M188.8 162.3l.6-.1 .6 .6 .2 .7-.3 .4M188.8 164.6h.1M188.9 163.1l.3 .6M189 162.2h.4l.6 .5 .3 .6-.2 .6M189 162.2h-.1M189.1 164.4h.1M189.1 162.1l.5-.1 .6 .5 .3 1-.3 .3M189.1 162.9l.4 .6M189.2 162l.5 .1 .6 .5 .2 .6-.2 .5M189.2 162v.1M189.3 174.2l.2 .4zM189.3 162l.6-.1 .5 .4 .3 .8v.3l-.3 .2"/>
<path d="M189.4 162.8l.3 .6M189.4 174.3h-.1M189.4 161.9h.5l.6 .5 .3 .6-.2 .6M189.6 161.8l.5-.1 .5 .4 .4 .9-.3 .5M189.6 164.1v.1M189.6 162.7l.4 .5M189.7 161.8h.5l.6 .4 .2 .7-.2 .5M189.8 161.7l.6-.1 .6 .6 .2 .8-.3 .3M189.8 164h.1M189.9 162.5l.3 .6M189.9 161.6h.5l.5 .4 .4 .8-.2 .5M190 174.8l.2 .3z"/>
<path d="M190.1 161.6l.5-.1 .6 .5 .3 .9-.3 .3M190.1 174.8l-.1 .1M190.1 162.4l.4 .6M190.2 161.5h.5l.5 .4 .3 .8-.2 .5M190.3 161.4l.6-.1 .5 .5 .3 .7-.3 .6M190.4 162.2l.3 .6M190.4 161.3h.5l.6 .5 .2 .6-.2 .6M190.6 161.3l.5-.1 .6 .6 .3 .8-.3 .3M190.6 163.6h.1M190.6 162.1l.3 .6M190.7 161.2h.5l.6 .5 .2 .6-.2 .6M190.7 175.3l.2 .4z"/>
<path d="M190.8 175.3l-.1 .1M190.8 161.1l.5-.1 .7 .7 .2 .8-.3 .3M190.8 161.9l.4 .6M190.9 161.1l.5-.1 .6 .5 .3 .8-.2 .4M191.1 161l.5-.1 .6 .5 .3 .9-.3 .3M191.1 161.8l.4 .6M191.2 160.9h.4l.6 .4 .3 .7-.2 .6M191.3 160.9l.6-.1 .5 .4 .3 .9-.3 .4M191.3 161.6l.4 .6M191.4 175.9l.2 .3zM191.4 160.8l.5-.1 .5 .5 .3 .7-.2 .5M191.5 175.9h-.1"/>
<path d="M191.6 160.7l.4-.1 .6 .4 .4 .7-.1 .5-.2 .1M191.6 161.5l.3 .6M191.7 160.6h.5l.6 .6 .2 .6-.2 .5M191.8 160.6l.5-.1 .7 .5 .2 .8-.3 .4M191.8 161.4l.4 .6M191.9 160.5h.5l.5 .4 .3 .7-.1 .5M191.9 160.5h.1M192 162.7h.1M192.1 160.4l.5-.1 .6 .6 .3 .8-.4 .3M192.1 161.2l.3 .6M192.1 176.4l.2 .4zM192.2 160.3h.4l.6 .5 .3 .7-.2 .5"/>
<path d="M192.2 176.4l-.1 .1M192.3 160.3l.6-.1 .5 .5 .3 .9-.3 .3M192.3 161.1l.4 .6M192.4 160.2h.1M192.4 160.2h.5l.5 .4 .3 .8-.2 .4M192.6 160.1l.4-.1 .6 .5 .4 .7-.1 .5-.2 .1M192.6 160.9l.3 .6M192.7 160l.6 .1 .5 .6 .2 .8-.2 .2M192.7 160v.1M192.7 175.5l.4 .5 .1 .5-.2 .4-.6 .3M192.8 160l.5-.1 .7 .6 .2 .7-.3 .4M192.8 160.8l.4 .6"/>
<path d="M193 162.1h.1M193.1 160.6l.3 .7M193.3 160.5l.4 .6M193.3 162h.1M193.5 161.8v.1M193.6 160.4l.3 .6M193.8 160.2l.4 .6M194.1 160.1l.3 .6M194.5 161.3h.1M195.2 160.3v.1M201.7 170.7l.1 16.9a1.99 1.99 0 0 0 .9 1.5l1.4 .8M202.4 167.6l3.9 2.2v2.3l-1 .6-5.3-3v-2.3l5.3 3.1v2.2"/>
<path d="M203.8 170.5l.4 .1 .2 .6-.5-.1zM205.4 161v8.3M205.8 172.4v12.9l-.3 1M205.8 160.8v8.8M206.3 169.8l-1 .7M166.6 190.9l.3-.4 .5-.2 .7 .2 .5 .6 .3 .7v.8l-.5 .5-.5-.1M166.7 190.8a.81 .81 0 0 1 1.4 .2l.4 .8a.78 .78 0 0 1 .1 .8 .78 .78 0 0 1-.8 .4l-.7-.2-.5-.7-.1-.8zM166.8 191.4a.72 .72 0 0 1 .7 .4 .72 .72 0 0 1-.1 .8 .87 .87 0 0 1-.6-1.2zM166.9 191.4l.7 .5 .1 .4-.3 .4-.2-.3h-.3v-.4l-.2-.2zM167.1 180l.2 .3v.3l.3 .1M167.1 191.5l.2 .3v.4h.3M167.1 191.5l-.2 .2"/>
<path d="M167.7 180.8h-.1M167.7 192.3h-.1M168.4 190.6l.5-.3 .5 .4 .3 .7-.2 .1-.3-.1M168.5 190.9l.3 .3v.4M168.6 190.3h.4l.5 .4 .2 .5-.2 .3M168.6 190.3v.1M168.6 191.2l.2 .3M168.7 190.7l.5 .2 .2 .3-.2 .1M168.7 190.7l.5 .4v.3M168.8 180.1h.1M168.8 191.6h.1M168.9 190.3l.3-.3 .6 .3 .3 .7-.1 .3-.3-.1"/>
<path d="M169 190.1l.5-.1 .4 .3 .3 .6-.2 .3M169.1 180.3l.1-.3-.2-.5-.3-.4h-.5l.5 .1 .3 .4 .2 .5-.3 .2M169.1 191.8l.1-.4-.3-.5-.4-.3h-.3l.5 .1 .3 .4 .2 .5-.3 .2M169.1 190.4l.6 .1 .2 .4-.2 .2M169.1 180.3h.1M169.1 191.8h.1M169.2 190.4l.4 .2 .1 .5M169.3 190l.5-.2 .5 .3 .3 .7-.1 .2-.3-.1M169.5 189.8h.4l.4 .2 .3 .7-.1 .3M169.6 190.1l.6 .3 .1 .3-.1 .1M169.7 190.1l.4 .2 .1 .5M169.7 191.1h.1"/>
<path d="M169.8 189.7l.4-.2 .6 .4 .3 .7h-.5M170 189.6l.3-.1 .6 .3 .2 .6-.1 .3M170.1 189.9l.6 .1 .1 .4-.2 .1M170.1 189.9l.5 .2 .1 .4M170.2 190.8h-.1M170.6 189.6h.2M170.7 190.5h-.1M170.8 189.6l.2 .5M174.2 184.2l.1 .3 3.9 2.2M174.2 184.2l.1 .3M174.3 184.5h.1M174.3 184.5l3.9 2.3"/>
<path d="M178.2 186.7h.1M178.2 186.8h.2M178.3 186.6h.2M178.3 186.6l-.1 .1M178.5 186.6l-.1 .1M180.3 185.7l-1.9 1.1M180.3 185.6v.1M180.3 184.8v.8l3.8-2.2v-8.9l-3.8 2.2v.8v-.8l3.8-2.2v8.9v-11.1l.8-.4 .1 2.1 1.5-.8v8.8l-1.6 1v2.1l-.8 .5v-2.2l-3.8 2.2M180.3 185.6l-1.8 1.1M180.3 184.8v.8M182.3 184.5v.1M182.3 184.6l1.8 1"/>
<path d="M184.1 183.5l-3.8 2.2M184.1 183.4v.1M184.9 185.1l-.8 .5M184.9 183.1h.1M184.9 185.1h.1M185 183l-.1 2.1M185 182.9v.1M185 182.9l-.1 .3M186.5 182l-1.5 .9M186.5 182l-.1 .1M186.5 182l-1.5 1M186.5 182h.1"/>
</g>
<g fill="#000">
<circle cx="200.2" cy="137.4" r=".25"/>
<circle cx="233.8" cy="150.8" r=".25"/>
<circle cx="179.7" cy="167.2" r=".25"/>
<circle cx="179.7" cy="167.3" r=".25"/>
<circle cx="179.8" cy="166.8" r=".25"/>
<circle cx="179.9" cy="166.7" r=".25"/>
<circle cx="179.9" cy="166.6" r=".25"/>
<circle cx="180" cy="166.5" r=".25"/>
<circle cx="180.2" cy="166.4" r=".25"/>
<circle cx="180.4" cy="166.4" r=".25"/>
<circle cx="180.8" cy="166.5" r=".25"/>
<circle cx="180.9" cy="166.5" r=".25"/>
<circle cx="181.2" cy="169.5" r=".25"/>
<circle cx="181.3" cy="166.8" r=".25"/>
<circle cx="181.4" cy="165.8" r=".25"/>
<circle cx="181.4" cy="169.6" r=".25"/>
<circle cx="181.5" cy="165.8" r=".25"/>
<circle cx="181.5" cy="169.6" r=".25"/>
<circle cx="181.8" cy="169.5" r=".25"/>
<circle cx="181.9" cy="169.4" r=".25"/>
<circle cx="181.9" cy="167.6" r=".25"/>
<circle cx="182.1" cy="165.9" r=".25"/>
<circle cx="182.1" cy="168.2" r=".25"/>
<circle cx="182.2" cy="168.7" r=".25"/>
<circle cx="182.6" cy="166.4" r=".25"/>
<circle cx="182.7" cy="166.5" r=".25"/>
<circle cx="182.8" cy="166.6" r=".25"/>
<circle cx="182.8" cy="166.7" r=".25"/>
<circle cx="183" cy="167.1" r=".25"/>
<circle cx="183.1" cy="167.2" r=".25"/>
<circle cx="183.1" cy="168.7" r=".25"/>
<circle cx="183.1" cy="168.6" r=".25"/>
<circle cx="183.1" cy="167.3" r=".25"/>
<circle cx="183.2" cy="168.6" r=".25"/>
<circle cx="183.2" cy="167.6" r=".25"/>
<circle cx="183.2" cy="168.5" r=".25"/>
<circle cx="183.2" cy="167.7" r=".25"/>
<circle cx="183.3" cy="167.9" r=".25"/>
<circle cx="184.1" cy="174.5" r=".25"/>
<circle cx="184.9" cy="173.8" r=".25"/>
<circle cx="184.9" cy="183.1" r=".25"/>
</g>
<!-- layer: Tweak Trail -->
<path d="M171.5 91.4l-7.9 4.5" fill="none" stroke="#000" stroke-width=".25"/>
<!-- layer: BORDER -->
<g fill="none" stroke="#000" stroke-width=".25">
<path d="M20 10.1h390v276.9h-390zM65 5.1v5M115 5.1v5M165 5.1v5M215 5.1v10M265 5.1v5M315 5.1v5M365 5.1v5M15 52.9h5M410 52.9h5M15 100.7h5M410 100.7h5"/>
<path d="M15 148.6h10M405 148.6h10M15 196.4h5M410 196.4h5M15 244.2h5M410 244.2h5M65 287v5M115 287v5M165 287v5M215 282.1v9.9M265 287v5M315 287v5"/>
<path d="M365 287v5"/>
</g>
<!-- layer: TITLEBLOCK -->
<path d="M230 240.1h180v46.9h-180zM230 250h180M254 240.1v9.9M288 240.1v46.9M349 240.1v46.9M288 260.1h122M349 277.1h61M359 277.1v9.9M395 277.1v9.9" fill="none" stroke="#000" stroke-width=".36"/>
<!-- layer: Leaders -->
<path d="M209 113.6l3.4 1.2-3.5-.1zM226.6 121.1l2.6-2.4 .6 1zM188.5 138.8l2.7 2.2-3.3-1.2zM207.7 136l2.7 2.3-3.3-1.3zM219.4 145.9l2.7-2.3 .6 1zM233.7 150.5h3.5l-.2 1.2zM176.8 164.9l3 1.9-3.4-.8zM164.1 192.8l3.4-1-2.9 2.1zM167.5 180.2l-1.5 3.3-.9-.7zM178.5 185l-.9 3.5-1.1-.5z" fill="#000" stroke="#000" stroke-width=".25"/>
<path d="M126.6 108h46.7l35.6 6.2M138.9 117.8h36.8l31.7 18.7M262.8 112.2h-22.5l-10.8 7M116.2 129.9h55.6l16.4 9.4M264.8 132.6h-22.5l-19.9 11.5M104.9 154.5h45.6l26.1 10.9M237.1 151.1l12.1 2.2h66.4M164.4 193.3l-8.6 4.4h-28.2M165.5 183.1l-9.7 14.6h-3.5M177.1 188.2l-9.1 20.8h-28.3" fill="none" stroke="#000" stroke-width=".25"/>
<text font-size="7" x="289" y="270.6">EggBot</text>
<g font-size="4.9">
<text x="126.5" y="107">veer van wasknijper</text>
<text x="243.4" y="111.5">M3 moer</text>
<text x="138.7" y="116.8">3D printed veer</text>
<text x="115.8" y="129">M3 voor 3D printed veer</text>
<text x="245.5" y="131.9">M4 moer</text>
<text x="252.5" y="146.8">schroefje om 3D printed veer</text>
<text x="104.5" y="153.5">M4 voor penhouder</text>
<text x="252.6" y="152.6">vast te maken aan servo-arm</text>
<text x="130.1" y="191.2">schroeven</text>
<text x="127.2" y="197">Micro servo</text>
<text x="139.4" y="208.3">Micro servo</text>
<text x="289" y="248.5">Koen Verstringe 6/03/2025</text>
<text x="399.1" y="285.7">1/1</text>
</g>
<g font-size="3.5">
<text x="39" y="8.8">1</text>
<text x="89" y="8.8">2</text>
<text x="139" y="8.8">3</text>
<text x="189" y="8.8">4</text>
<text x="239" y="8.8">5</text>
<text x="289" y="8.8">6</text>
<text x="339" y="8.8">7</text>
<text x="389" y="8.8">8</text>
<text x="16.3" y="30.2">A</text>
<text x="411.3" y="30.2">A</text>
<text x="16.3" y="78">B</text>
<text x="411.3" y="78">B</text>
<text x="16.2" y="125.9">C</text>
<text x="411.2" y="125.9">C</text>
<text x="16.2" y="173.7">D</text>
<text x="411.2" y="173.7">D</text>
<text x="16.3" y="221.6">E</text>
<text x="411.3" y="221.6">E</text>
<text x="16.4" y="269.4">F</text>
<text x="411.4" y="269.4">F</text>
<text x="39" y="290.8">1</text>
<text x="89" y="290.8">2</text>
<text x="139" y="290.8">3</text>
<text x="189" y="290.8">4</text>
<text x="239" y="290.8">5</text>
<text x="289" y="290.8">6</text>
<text x="339" y="290.8">7</text>
<text x="389" y="290.8">8</text>
</g>
<g font-size="2.5">
<text x="231" y="242.9">Dept.</text>
<text x="255" y="242.9">Technical reference</text>
<text x="289" y="242.9">Created by</text>
<text x="350" y="242.9">Approved by</text>
<text x="289" y="252.8">Document type</text>
<text x="350" y="252.8">Document status</text>
<text x="289" y="262.9">Title</text>
<text x="350" y="262.9">DWG No.</text>
<text x="350" y="279.9">Rev.</text>
<text x="360" y="279.9">Date of issue</text>
<text x="396" y="279.9">Sheet</text>
</g>
</svg>
